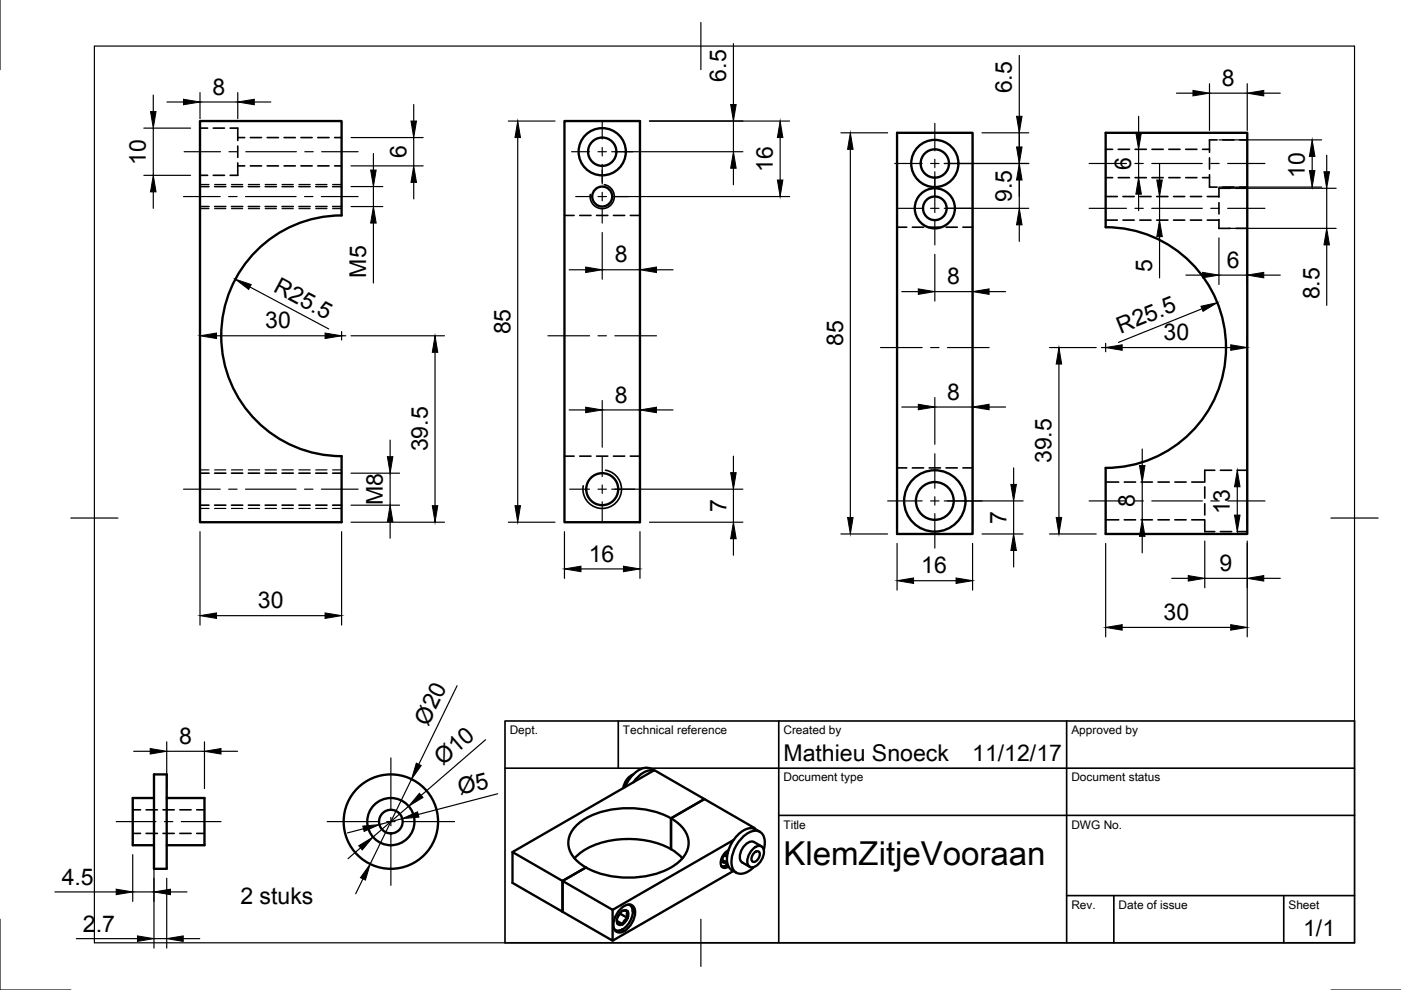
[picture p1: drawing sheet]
<svg xmlns="http://www.w3.org/2000/svg" width="297mm" height="210mm" viewBox="0 0 297 210" stroke-linecap="round" stroke-linejoin="round" font-family="sans-serif">
<!-- layer: Visible -->
<g fill="none" stroke="#000" stroke-width=".5">
<path d="M42.4 25.7h30v20a25.5 25.5 0 0 0-25.5 25.5 25.5 25.5 0 0 0 25.5 25.5v14h-30zM119.7 25.7h16v85h-16zM190.2 28.2h16v85h-16zM234.4 28.2h30v85h-30v-14a25.5 25.5 0 0 0 25.5-25.5 25.5 25.5 0 0 0-25.5-25.5zM32.6 164.2h2.7v20h-2.7zM32.6 169.2h-4.5v10h4.5M35.3 169.2h8.1v10h-8.1M134.3 164.2a3.8 3.8 0 0 0-2.2 2.9M138.6 163.4a4.5 4.5 0 0 0-4.3 2.4M138.6 163.4a2.91 2.91 0 0 0-4 .5l-1.2 1.3-.9 1.7M142.3 173.5l7-4.1-10.6-6.1-30 17.4 10.6 6.1M142.3 173.5v6.5"/>
<path d="M142.3 173.5a6.3 6.3 0 0 1 3.7 5.6 6.6 6.6 0 0 1-3.7 4.8 19.9 19.9 0 0 1-18.1 0M142.3 173.5a19.9 19.9 0 0 0-18.1 0 6.3 6.3 0 0 0-3.7 5.6 6.6 6.6 0 0 0 3.7 4.8M155.5 178.1l-25.6 14.8-10.6-6.1M159.7 179.9a1.37 1.37 0 0 1 2-.2 3.3 3.3 0 0 1-2.4 4.2 1.26 1.26 0 0 1-.8-1.8 4.2 4.2 0 0 1 1.2-2.2zM159.8 175.7l.2-.2-10.7-6.1-7 4.1v6.5M160 175.5v.2M161.1 176.4a2.93 2.93 0 0 0-4.1 .1 7.5 7.5 0 0 0-2.8 6.4 2.64 2.64 0 0 0 1.9 2.1M161.5 179.4l-1.6-.9a2.21 2.21 0 0 0-2.5 1.5 2.21 2.21 0 0 0 0 2.9l1.6 .9M108.7 180.7v6.5l10.6 6.1v-6.5M124.2 183.9l-4.9 2.9v6.5l10.6 6.1v-6.5M124.2 183.9l-4.9 2.9M130.8 195.3l1.2 .7"/>
<path d="M131.4 192.9a2.12 2.12 0 0 1 2.8-.8 2.91 2.91 0 0 1 0 3.3 3.8 3.8 0 0 1-2.8 2.3 1.6 1.6 0 0 1-1.3-2.3 5.4 5.4 0 0 1 1.3-2.5zM131.5 193.6l-.5 .7M131.5 193.7l1.6 .9M132 197l-.8 .4h-.7M132 193.1l1.1 .1M132 193.1a.75 .75 0 0 1 1.1 .1M132 193.1a2.34 2.34 0 0 0-1.1 2.8 .75 .75 0 0 0 1.1 .1M133.1 193.2l-.2 .6 .2 .8M133.1 194.6l-.9 .9a.51 .51 0 0 1-.3 .4 .51 .51 0 0 1-.6-.1h-.2a.21 .21 0 0 1-.3 0 .21 .21 0 0 1 0-.3v-.3M133.1 193.2a1.58 1.58 0 0 1 0 1.4M133.1 194.6l-.5 .8-.6 .6M133.3 191.8a1.87 1.87 0 0 1 .7 2.6 4 4 0 0 1-3 2.9l-.8-.3"/>
<path d="M133.7 191.8l.4 .6 .1 .9M142.3 180l1.3 1 1.1 1M142.3 180a19.8 19.8 0 0 0-18.4 .3l-2.1 1.7M153.1 182.3l.1 .5h.5a.3 .3 0 0 0 .3-.1 .3 .3 0 0 0 .1-.3M153.1 182.4l.8 .4M153.6 181.2l-.3 .5M153.6 181.3l.5 .4M153.9 183.5l-.9 .3M153.9 180.9a1.36 1.36 0 0 0-.5 2l.5-.1M154.1 182.7l-.2 .1M154.3 183.3a1.19 1.19 0 0 1-1.4 .3M154.3 180.9h-.4"/>
<path d="M154.3 180.8l-.4 .1M154.5 180.3a2.85 2.85 0 0 0-1.5 3.4 1.01 1.01 0 0 0 1.5 0M155.5 184.7l-25.6 14.7M159.9 180.8a.65 .65 0 0 1 1.1-.1 1.54 1.54 0 0 1-1.4 2 1.41 1.41 0 0 1 .3-1.9zM161.9 180.2a3.2 3.2 0 0 0-.8-3.9 3.2 3.2 0 0 0-3.4 1 6.9 6.9 0 0 0-2.4 6.9 2.05 2.05 0 0 0 3.2 .7l1.3-1.1"/>
<circle cx="127.7" cy="32.2" r="5"/>
<circle cx="127.7" cy="32.2" r="3"/>
<circle cx="198.2" cy="34.7" r="5"/>
<circle cx="198.2" cy="34.7" r="3"/>
<circle cx="127.7" cy="41.7" r="2.12"/>
<circle cx="198.2" cy="44.2" r="4.3"/>
<circle cx="198.2" cy="44.2" r="2.5"/>
<circle cx="127.7" cy="103.7" r="3.4"/>
<circle cx="198.2" cy="106.2" r="6.5"/>
<circle cx="198.2" cy="106.2" r="4"/>
<circle cx="82.9" cy="174.2" r="5"/>
<circle cx="82.9" cy="174.2" r="2.5"/>
<circle cx="82.9" cy="174.2" r="10"/>
</g>
<!-- layer: Hidden -->
<g fill="none" stroke="#000" stroke-width=".35">
<path d="M42.4 27.2h1.6M42.4 37.2h1.6M42.4 39.6h1.9M45.2 27.2h2.4M45.2 37.2h2.4M45.5 39.6h2.4M48.8 27.2h1.6v2.6M49.1 39.6h2.4M50.4 31v2.4M50.4 34.6v2.6h-1.6M50.4 35.2h1.5M50.4 29.2h1.5"/>
<path d="M52.6 39.6h2.4M53.1 35.2h2.4M53.1 29.2h2.4M56.2 39.6h2.4M56.7 35.2h2.3M56.7 29.2h2.3M59.8 39.6h2.4M60.2 35.2h2.4M60.2 29.2h2.4M63.4 39.6h2.4M63.8 35.2h2.4M63.8 29.2h2.4"/>
<path d="M66.9 39.6h2.4M67.4 35.2h2.4M67.4 29.2h2.4M70.5 39.6h1.9M70.9 35.2h1.5M70.9 29.2h1.5M234.4 37.7h1.5M234.4 31.7h1.5M237.1 37.7h2.4M237.1 31.7h2.4M240.7 37.7h2.3M240.7 31.7h2.3"/>
<path d="M244.2 37.7h2.4M244.2 31.7h2.4M247.8 37.7h2.4M247.8 31.7h2.4M251.4 37.7h2.4M251.4 31.7h2.4M255 37.7h1.4M255 31.7h1.4M256.4 37v2.7h1.7M256.4 33.5v2.4M258.1 29.7h-1.7v2.6M259.2 39.7h2.4"/>
<path d="M259.2 29.7h2.4M260.8 39.9h-2.4v1.9M262 39.9h2.4M262.8 39.7h1.6M262.8 29.7h1.6M42.4 43.8h1.9M45.5 43.8h2.4M49.1 43.8h2.4M52.6 43.8h2.4M56.2 43.8h2.4M59.8 43.8h2.4M63.4 43.8h2.4"/>
<path d="M66.9 43.8h2.4M70.5 43.8h1.9M119.7 45.7h2M122.9 45.7h2.4M126.5 45.7h2.4M130.1 45.7h2.3M133.6 45.7h2.1M190.2 48.2h2M193.4 48.2h2.4M197 48.2h2.4M200.6 48.2h2.4M204.2 48.2h2"/>
<path d="M234.4 46.7h2.5M234.4 41.7h2.5M238.1 46.7h2.4M238.1 41.7h2.4M241.7 46.7h2.3M241.7 41.7h2.3M245.2 46.7h2.4M245.2 41.7h2.4M248.8 46.7h2.4M248.8 41.7h2.4M252.4 46.7h2.4M252.4 41.7h2.4"/>
<path d="M256 46.7h2.4M256 41.7h2.4M258.4 46.6v1.8h2.4M258.4 43v2.4M262 48.4h2.4M119.7 96.7h2M122.9 96.7h2.4M126.5 96.7h2.4M130.1 96.7h2.3M133.6 96.7h2.1M190.2 99.2h2M193.4 99.2h2.4"/>
<path d="M197 99.2h2.4M200.6 99.2h2.4M204.2 99.2h2M257.6 99.7h-2.2v2.3M258.7 99.7h2.4M262.3 99.7h2.1M42.4 107.1h1.9M42.4 100.3h1.9M45.5 107.1h2.4M45.5 100.3h2.4M49.1 107.1h2.4M49.1 100.3h2.4"/>
<path d="M52.6 107.1h2.4M52.6 100.3h2.4M56.2 107.1h2.4M56.2 100.3h2.4M59.8 107.1h2.4M59.8 100.3h2.4M63.4 107.1h2.4M63.4 100.3h2.4M66.9 107.1h2.4M66.9 100.3h2.4M70.5 107.1h1.9M70.5 100.3h1.9"/>
<path d="M234.4 110.2h2.8M234.4 102.2h2.8M238.4 110.2h2.4M238.4 102.2h2.4M241.9 110.2h2.4M241.9 102.2h2.4M245.5 110.2h2.4M245.5 102.2h2.4M249.1 110.2h2.4M249.1 102.2h2.4M252.7 110.2h2.7M252.7 102.2h2.7"/>
<path d="M255.4 110.4v2.3h2.2M255.4 106.8v2.4M255.4 103.2v2.4M258.7 112.7h2.4M262.3 112.7h2.1M28.1 176.7h1.7M28.1 171.7h1.7M31 176.7h2.4M31 171.7h2.4M34.6 176.7h2.3M34.6 171.7h2.3M38.1 176.7h2.4"/>
<path d="M38.1 171.7h2.4M41.7 176.7h1.7M41.7 171.7h1.7"/>
</g>
<!-- layer: Hidden Narrow -->
<g fill="none" stroke="#000" stroke-width=".25">
<path d="M42.4 39.1h1.9M45.5 39.1h2.4M49.1 39.1h2.4M52.6 39.1h2.4M56.2 39.1h2.4M59.8 39.1h2.4M63.4 39.1h2.4M66.9 39.1h2.4M70.5 39.1h1.9M42.4 44.2h1.9M45.5 44.2h2.4M49.1 44.2h2.4"/>
<path d="M52.6 44.2h2.4M56.2 44.2h2.4M59.8 44.2h2.4M63.4 44.2h2.4M66.9 44.2h2.4M70.5 44.2h1.9M42.4 99.6h1.9M45.5 99.6h2.4M49.1 99.6h2.4M52.6 99.6h2.4M56.2 99.6h2.4M59.8 99.6h2.4"/>
<path d="M63.4 99.6h2.4M66.9 99.6h2.4M70.5 99.6h1.9M42.4 107.8h1.9M45.5 107.8h2.4M49.1 107.8h2.4M52.6 107.8h2.4M56.2 107.8h2.4M59.8 107.8h2.4M63.4 107.8h2.4M66.9 107.8h2.4M70.5 107.8h1.9"/>
</g>
<!-- layer: Visible Narrow -->
<path d="M128.1 39.2a2.56 2.56 0 0 1 2.1 2.9 2.56 2.56 0 0 1-3 2.1 2.56 2.56 0 0 1-2-3M128.4 99.7a4.1 4.1 0 0 1 3.3 4.7 4.1 4.1 0 0 1-4.7 3.3 4.1 4.1 0 0 1-3.3-4.7" fill="none" stroke="#000" stroke-width=".35"/>
<!-- layer: Border -->
<path d="M0 0v14.8M20 9.8h267.2v190.1h-267.2zM148.6 4.8v10M15 109.8h10M282.2 109.8h10M0 194.9v15h15M148.6 194.9v10M282.2 209.9h14.9" fill="none" stroke="#000" stroke-width=".25"/>
<!-- layer: TitleBlock -->
<path d="M107.1 152.9h180.1v47h-180.1zM131.1 152.9v10M165.1 152.9v47M226.1 152.9v47M107.1 162.9h180.1M165.1 172.9h122.1M226.1 189.9h61.1M236.2 189.9v10M272.2 189.9v10" fill="none" stroke="#000" stroke-width=".35"/>
<!-- layer: Dimensions -->
<g fill="none" stroke="#000" stroke-width=".25">
<path d="M42.4 19.6v5.6M50.4 19.6v5.6M155.5 9.3v12.9M216.1 11.7v13M249.4 19.8h3.5M256.4 17.8v9.9M256.4 19.8h8M264.4 17.8v9.9M267.9 19.8h3.5M30.5 27.2h9.9M30.5 37.2h9.9M32.5 20.2v3.5"/>
<path d="M32.5 27.2v10M35.4 21.6h3.5M42.4 21.6h8M53.9 21.6h3.5M74.4 29.2h15.3M74.4 35.2h15.3M74.4 39.6h6.8M79.2 32.6v3.5M79.2 39.6v4.2M87.7 22.2v3.5M87.7 29.2v6M87.7 38.7v3.5"/>
<path d="M107.8 25.7h9.9M109.8 29.2v78M129.7 32.2h27.8M135.7 27.7v31.5M137.7 25.7h29.7M155.5 25.7v6.5M155.5 35.7v3.5M165.4 29.2v9M178.3 28.2h9.9M180.3 31.7v78M200.2 34.7h17.9M206.2 30.2v33.6"/>
<path d="M208.2 28.2h9.9M216.1 27.7v16.5M241.4 24.7v3.5M241.4 31.7v6M245.8 34.7v3.5M258.4 29.7h21.8M258.4 39.7h21.8M260.4 39.9h22.9M278.2 33.2v3M281.3 32.9v3.5M281.3 39.9v8.5M32.5 40.7v3.5"/>
<path d="M74.4 43.8h6.8M79.2 47.3v12.7M120.7 57.2h3.5M127.7 49.3v9.9M127.7 57.2h8M129.7 41.7h37.7M139.2 57.2h3.5M198.2 53.9v9.9M200.2 44.2h17.9M216.1 47.7v3.5M241.4 41.2v3.5M245.8 41.7v5"/>
<path d="M245.8 50.2v8.7M251.4 58.3h3.5M258.4 50.4v9.9M258.4 58.3h6M260.4 48.4h22.9M264.4 50.4v9.9M267.9 58.3h3.5M281.3 51.9v12.8M42.4 69.2v39.5M45.9 71.2h23M53 60.8l16.7 8.9M74.4 71.2h19.8"/>
<path d="M92.2 74.7v32.5M191.2 61.8h3.5M198.2 61.8h8M209.7 61.8h3.5M222.5 73.7h9.9M224.5 77.2v32.5M237.9 73.7h23M254.8 65.5l-17.7 7.1M264.4 71.7v39.5M82.7 93.3v3.5M120.7 86.9h3.5M127.7 84.9v9.9"/>
<path d="M127.7 86.9h8M135.7 84.9v23.8M139.2 86.9h3.5M155.5 96.7v3.5M191.2 86.3h3.5M198.2 84.3v9.9M198.2 86.3h8M206.2 84.3v26.9M209.7 86.3h3.5M214.9 99.2v3.5M242.2 95.2v3.5M42.4 112.7v19.8"/>
<path d="M72.4 112.7v19.8M74.4 110.7h19.8M74.4 100.3h10.3M74.4 107.1h10.3M82.7 100.3v6.8M82.7 110.6v3.5M107.8 110.7h9.9M119.7 112.7v9.9M129.7 103.7h27.8M135.7 112.7v9.9M137.7 110.7h19.8M155.5 103.7v7"/>
<path d="M155.5 114.2v3.5M178.3 113.2h9.9M190.2 115.2v9.9M200.2 106.2h16.7M206.2 115.2v9.9M208.2 113.2h8.7M214.9 106.2v7M214.9 116.7v3.5M222.5 113.2h9.9M234.4 115.2v19.8M242.2 102.2v8M242.2 113.7v3.5"/>
<path d="M255.4 114.7v9.9M262.3 103.2v6M264.4 114.7v20.3M45.9 130.5h23M123.2 120.6h9M193.7 123.1h9M237.9 133h23M248.4 122.6h3.5M255.4 122.6h9M267.9 122.6h3.5M28.3 159.3h3.5M35.3 157.3v9.9"/>
<path d="M35.3 159.3h8.1M43.4 157.3v9.9M46.9 159.3h3.5M96.9 145.4l-8.1 16.7M103 156.8l-13.7 11.8M76.4 179.8l-2.6 2.3M77.1 175.7l-3.4 .9M85.3 173.6l-4.9 1.2M86.7 170.9l-7.6 6.6M87.3 165.2l-8.8 18M105.5 168.3l-16.8 4.4M11.6 189.1h13"/>
<path d="M16.2 199h12.9M28.1 181.2v9.9M28.1 189.1h4.5M32.6 181.2v19.8M32.6 199h2.7M35.3 186.2v14.8M36.1 189.1h3.6M38.9 199h3.5M77 186.3l-1.6 3.2"/>
</g>
<g fill="#000" stroke="#000" stroke-width=".21">
<path d="M252.9 19.2l3.5 .6-3.5 .5zM264.4 19.8l3.5-.6v1.1zM31.9 23.7h1.2l-.6 3.5zM38.9 21l3.5 .6-3.5 .6zM50.4 21.6l3.5-.6v1.2zM78.6 36.1h1.2l-.6 3.5zM87.1 25.7h1.2l-.6 3.5zM87.7 35.2l.6 3.5h-1.2zM109.8 25.7l.6 3.5h-1.2zM155.5 32.2l.6 3.5h-1.2zM154.9 22.2h1.2l-.6 3.5zM164.8 38.2h1.2l-.6 3.5z"/>
<path d="M165.4 25.7l.6 3.5h-1.2zM180.3 28.2l.6 3.5h-1.2zM216.1 34.7l.6 3.5h-1.2zM215.5 24.7h1.2l-.6 3.5zM215.5 31.2h1.2l-.6 3.5zM240.8 28.2h1.2l-.6 3.5zM245.3 38.2h1.1l-.6 3.5zM278.2 29.7l.6 3.5h-1.2zM277.6 36.2h1.2l-.6 3.5zM280.7 36.4h1.2l-.6 3.5zM32.5 37.2l.6 3.5h-1.2zM79.2 43.8l.6 3.5h-1.2z"/>
<path d="M124.2 56.6l3.5 .6-3.5 .6zM135.7 57.2l3.5-.6v1.2zM216.1 44.2l.6 3.5h-1.2zM241.4 37.7l.6 3.5h-1.2zM245.8 46.7l.6 3.5h-1.1zM254.9 57.7l3.5 .6-3.5 .6zM264.4 58.3l3.5-.6v1.2zM281.3 48.4l.6 3.5h-1.2zM42.4 71.2l3.5-.6v1.2zM49.9 59.2l3.4 1.1-.6 1.1zM68.9 70.6l3.5 .6-3.5 .6zM92.2 71.2l.6 3.5h-1.1z"/>
<path d="M194.7 61.2l3.5 .6-3.5 .6zM206.2 61.8l3.5-.6v1.2zM224.5 73.7l.6 3.5h-1.2zM234.4 73.7l3.5-.6v1.2zM254.6 64.9l3.5-.7-3 1.8zM260.9 73.1l3.5 .6-3.5 .6zM82.1 96.8h1.2l-.6 3.5zM124.2 86.3l3.5 .6-3.5 .6zM135.7 86.9l3.5-.6v1.2zM194.7 85.7l3.5 .6-3.5 .6zM206.2 86.3l3.5-.6v1.2zM241.6 98.7h1.2l-.6 3.5z"/>
<path d="M82.7 107.1l.6 3.5h-1.2zM91.7 107.2h1.1l-.6 3.5zM109.2 107.2h1.2l-.6 3.5zM154.9 100.2h1.2l-.6 3.5zM155.5 110.7l.6 3.5h-1.2zM179.7 109.7h1.2l-.6 3.5zM214.3 102.7h1.2l-.6 3.5zM214.9 113.2l.6 3.5h-1.2zM223.9 109.7h1.2l-.6 3.5zM242.2 110.2l.6 3.5h-1.2zM262.3 99.7l.6 3.5h-1.2zM261.7 109.2h1.2l-.6 3.5z"/>
<path d="M42.4 130.5l3.5-.6v1.2zM68.9 129.9l3.5 .6-3.5 .6zM119.7 120.6l3.5-.6v1.2zM132.2 120l3.5 .6-3.5 .6zM190.2 123.1l3.5-.6v1.2zM202.7 122.5l3.5 .6-3.5 .6zM234.4 133l3.5-.6v1.2zM251.9 122l3.5 .6-3.5 .6zM260.9 132.4l3.5 .6-3.5 .6zM264.4 122.6l3.5-.6v1.2zM31.8 158.7l3.5 .6-3.5 .6zM43.4 159.3l3.5-.6v1.2z"/>
<path d="M76.1 179.3l3-1.8-2.3 2.7zM76.9 175.1l3.5-.3-3.2 1.5zM88.3 161.8l1 .5-2 2.9zM85.3 173.6l3.2-1.5 .3 1.2zM88.9 168.2l.8 .9-3 1.8zM24.6 188.5l3.5 .6-3.5 .6zM29.1 198.4l3.5 .6-3.5 .6zM32.6 189.1l3.5-.6v1.2zM35.3 199l3.6-.6v1.2zM78.5 183.2l-1 3.4-1.1-.5z"/>
</g>
<!-- layer: Center Lines -->
<g fill="none" stroke="#000" stroke-width=".25">
<path d="M39 32.2h7.8M48.5 32.2h1.8M52.1 32.2h10.7M64.6 32.2h1.8M68.2 32.2h7.7M121.2 32.2h3.8M126.8 32.2h1.8M127.7 25.7v3.8M127.7 31.3v1.8M127.7 34.9v4.1M130.4 32.2h3.8M189.7 34.7h5.8"/>
<path d="M197.3 34.7h1.8M198.2 26.2v5.8M198.2 33.8v1.8M198.2 36.4v6.8M200.9 34.7h5.8M230.9 34.7h7.9M240.6 34.7h1.8M244.2 34.7h10.7M256.7 34.7h1.8M260.3 34.7h7.9M38.9 41.7h7.8M48.5 41.7h1.8"/>
<path d="M52.1 41.7h10.7M64.6 41.7h1.7M68.1 41.7h7.8M122.1 41.7h2.9M126.8 41.7h1.8M127.7 40.8v1.8M127.7 44.4v2.9M130.4 41.7h2.9M190.4 44.2h5.1M197.3 44.2h1.8M198.2 43.3v1.8M198.2 46.9v5"/>
<path d="M200.9 44.2h5.1M230.9 44.2h7.9M240.6 44.2h1.8M244.2 44.2h10.7M256.7 44.2h1.8M260.3 44.2h7.9M71.5 71.2h1.8M72.4 70.3v1.8M116.2 71.2h8.8M126.8 71.2h1.8M130.4 71.2h8.8M186.7 73.7h8.8"/>
<path d="M197.3 73.7h1.8M200.9 73.7h8.8M233.5 73.7h1.8M234.4 72.8v1.8M127.7 96.8v4.2M198.2 96.2v7.3M38.9 103.7h7.8M48.5 103.7h1.8M52.1 103.7h10.7M64.6 103.7h1.7M68.1 103.7h7.8M120.8 103.7h4.2"/>
<path d="M126.8 103.7h1.8M127.7 102.8v1.8M127.7 106.4v4.2M130.4 103.7h4.2M188.2 106.2h7.3M197.3 106.2h1.8M198.2 105.3v1.8M198.2 108.9v7.3M200.9 106.2h7.3M230.9 106.2h7.9M240.6 106.2h1.8M244.2 106.2h10.7"/>
<path d="M256.7 106.2h1.8M260.3 106.2h7.9M24.6 174.2h8.5M34.9 174.2h1.7M38.4 174.2h8.5M69.4 174.2h10.8M82 174.2h1.8M82.9 160.7v10.8M82.9 173.3v1.8M82.9 176.9v10.8M85.6 174.2h10.8"/>
</g>
<text font-size="7" x="166.1" y="183.4">KlemZitjeVooraan</text>
<g font-size="4.9">
<text x="154" y="17.3" transform="rotate(-90 154 17.3)">6.5</text>
<text x="45" y="20.1">8</text>
<text x="214.6" y="19.8" transform="rotate(-90 214.6 19.8)">6.5</text>
<text x="259.1" y="18.2">8</text>
<text x="30.9" y="35" transform="rotate(-90 30.9 35)">10</text>
<text x="86.2" y="33.5" transform="rotate(-90 86.2 33.5)">6</text>
<text x="239.9" y="36" transform="rotate(-90 239.9 36)">6</text>
<text x="163.9" y="36.5" transform="rotate(-90 163.9 36.5)">16</text>
<text x="276.7" y="37.7" transform="rotate(-90 276.7 37.7)">10</text>
<text x="214.6" y="42.8" transform="rotate(-90 214.6 42.8)">9.5</text>
<text x="77.6" y="58.8" transform="rotate(-90 77.6 58.8)">M5</text>
<text x="130.3" y="55.7">8</text>
<text x="244.3" y="57.7" transform="rotate(-90 244.3 57.7)">5</text>
<text x="260.1" y="56.8">6</text>
<text x="57.8" y="61.7" transform="rotate(28 57.8 61.7)">R25.5</text>
<text x="200.8" y="60.3">8</text>
<text x="279.7" y="63.5" transform="rotate(-90 279.7 63.5)">8.5</text>
<text x="56.3" y="69.6">30</text>
<text x="108.2" y="70.9" transform="rotate(-90 108.2 70.9)">85</text>
<text x="237.6" y="70.7" transform="rotate(-22 237.6 70.7)">R25.5</text>
<text x="178.7" y="73.4" transform="rotate(-90 178.7 73.4)">85</text>
<text x="246.7" y="72.1">30</text>
<text x="130.3" y="85.4">8</text>
<text x="200.8" y="84.7">8</text>
<text x="90.7" y="95.7" transform="rotate(-90 90.7 95.7)">39.5</text>
<text x="223" y="98.2" transform="rotate(-90 223 98.2)">39.5</text>
<text x="81.2" y="107.2" transform="rotate(-90 81.2 107.2)">M8</text>
<text x="240.6" y="107.6" transform="rotate(-90 240.6 107.6)">8</text>
<text x="154" y="108.6" transform="rotate(-90 154 108.6)">7</text>
<text x="213.4" y="111.1" transform="rotate(-90 213.4 111.1)">7</text>
<text x="260.8" y="109.1" transform="rotate(-90 260.8 109.1)">13</text>
<text x="124.8" y="119.1">16</text>
<text x="195.3" y="121.6">16</text>
<text x="258.6" y="121.1">9</text>
<text x="54.7" y="129">30</text>
<text x="246.7" y="131.5">30</text>
<text x="90.8" y="154.1" transform="rotate(-64 90.8 154.1)">Ø20</text>
<text x="38" y="157.7">8</text>
<text x="166.1" y="161.4">Mathieu Snoeck</text>
<text x="206.1" y="161.4">11/12/17</text>
<text x="93.9" y="162.4" transform="rotate(-41 93.9 162.4)">Ø10</text>
<text x="97.6" y="168.6" transform="rotate(-15 97.6 168.6)">Ø5</text>
<text x="13.1" y="187.6">4.5</text>
<text x="51" y="191.6">2 stuks</text>
<text x="17.6" y="197.5">2.7</text>
<text x="276.3" y="198.5">1/1</text>
</g>
<g font-size="2.5">
<text x="108.1" y="155.7">Dept.</text>
<text x="132.1" y="155.7">Technical reference</text>
<text x="166.1" y="155.7">Created by</text>
<text x="227.1" y="155.7">Approved by</text>
<text x="166.1" y="165.7">Document type</text>
<text x="227.1" y="165.7">Document status</text>
<text x="166.1" y="175.7">Title</text>
<text x="227.1" y="175.7">DWG No.</text>
<text x="227.1" y="192.7">Rev.</text>
<text x="237.2" y="192.7">Date of issue</text>
<text x="273.2" y="192.7">Sheet</text>
</g>
</svg>
